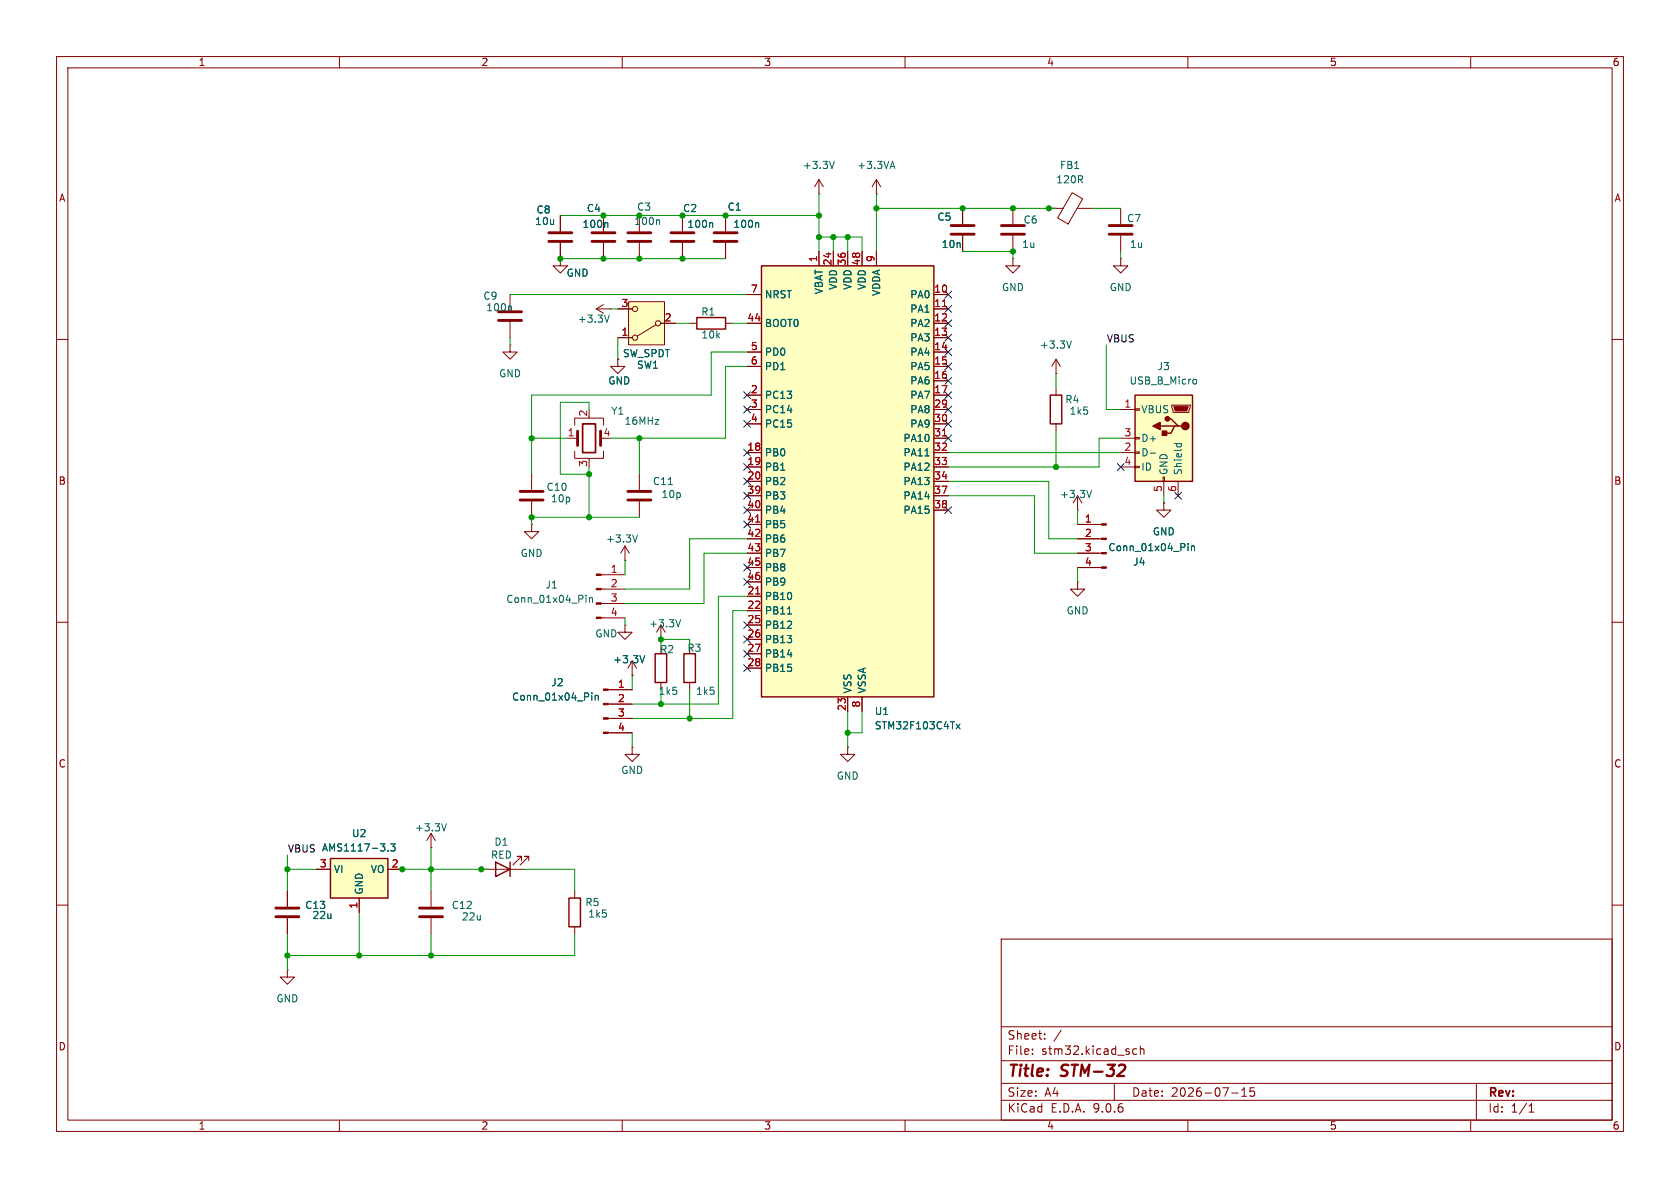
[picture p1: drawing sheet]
<svg xmlns="http://www.w3.org/2000/svg" width="297mm" height="210mm" viewBox="0 0 297 210" stroke-linecap="round" stroke-linejoin="round" font-family="sans-serif">
<g fill="none" stroke="#840000" stroke-width=".18">
<path d="M10 10h277v190h-277zM12 12h273v186h-273zM60 10v2M110 10v2M160 10v2M210 10v2M260 10v2M99.1 38.1v2.8M106.7 38.1v2.8M170.2 36.8v2.8M99.1 45.7v1.3h1.2l-1.2 1.3-1.3-1.3h1.3M99.1 45.7h.1"/>
<path d="M99.1 42.9v2.8M106.7 42.9v2.8M121.9 57.2h1.3M128.3 57.2h1.2M170.2 41.7v2.8M10 60h2M90.2 61v1.2h1.2l-1.2 1.3-1.3-1.3h1.3M90.2 61h.1M100.3 77.5h1.8M101.6 75.2v-1.3h5.1v1.3M101.6 79.8v1.2h5.1v-1.2M109.2 63.5v1.3h1.3l-1.3 1.2-1.3-1.2h1.3"/>
<path d="M109.2 63.5h.1M186.7 68.6v1.3M186.7 74.9v1.3M285 60h2M94 83.8v2.8M94 88.6v2.8M104.1 81v.3M113 83.8v2.8M113 88.6v2.8M10 110h2M111.8 119.4h.1M111.8 116.8l-.8 1.3"/>
<path d="M111.8 116.8l.7 1.3M111.8 116.8v2.6M285 110h2M107.5 121.9h4.3M107.5 124.5h4.3M107.5 127h4.3M107.5 129.5h4.3M111.8 132.1v1.3h1.2l-1.2 1.2-1.3-1.2h1.3M111.8 132.1h.1M116.8 120.7v1.2M85.1 153.7h7.6M92.2 152.1v-.7h-.8h.8l-1.5 1.5"/>
<path d="M93.5 152.1v-.7h-.8h.8l-1.6 1.5M10 160h2M177 166h108v32h-108zM285 160h2M60 198v2M110 198v2M160 198v2M177 194.5h108M177 191.5h108M177 187.5h108M177 181.5h108M182.5 186.3v.1"/>
<path d="M182.5 185.5v.1M184.7 183.6v.1M184.7 182.8v.1M187.6 182.1l-1.3 2M197 191.5v3M201 185.5l-.5-.1-.3 .3v.4l.2 .2h.6M201.6 185.5l.2-.1 .4 .1v.9M201.6 184.9v1.5M210 198v2M217.7 193.2h1.2M219.5 193.8h.9M219.5 192.7l.5-.4v1.5"/>
<path d="M221.7 192.3h-.7v.7l.2-.1h.5l.1 .3-.1 .5-.2 .1-.5-.1M260 198v2M261 191.5v6.5M270.3 196.6h.9M270.3 195.5l.4-.4v1.5"/>
</g>
<path d="M198.6 188.2a.45 .45 0 0 1 .3 .6l-.1 .3-1.3 1.1h1.2" fill="none" stroke="#840000" stroke-width=".4"/>
<path d="M168.1 39.9h4.1M97 41.1h4.1M97 42.7h4.1M104.6 41.1h4.1M104.6 42.7h4.1M168.1 41.4h4.1M102.1 76.2v2.5M106.2 76.2v2.5M91.9 86.9h4.1M91.9 88.4h4.1M111 86.9h4.1M111 88.4h4.1" fill="none" stroke="#840000" stroke-width=".51"/>
<path d="M103 74.9h2.3v5.1h-2.3z" fill="none" stroke="#840000" stroke-width=".3"/>
<path d="M107.3 39.4l.2 .1v.7M118.1 85.7h.8M114 115.9l-.5 1.3M104.6 122.5v.1M104.6 122.9v.9M105.2 122.9v.9M105.2 123l.2-.1 .3 .1 .1 .8" fill="none" stroke="#006464" stroke-width=".18"/>
<path d="M123.2 56.1h5.1v2.1h-5.1zM185.7 69.9h2v5h-2zM115.8 115.6h2.1v5.1h-2.1zM87.6 152.4l2.6 1.3-2.6 1.2zM90.2 152.4v2.5" fill="none" stroke="#840000" stroke-width=".25"/>
<g fill="#840000" stroke="#840000" stroke-width=".18">
<path d="M106.7 121.8h.8v.2h-.8z"/>
<path d="M106.7 124.3h.8v.3h-.8z"/>
<path d="M106.7 126.9h.8v.2h-.8z"/>
<path d="M106.7 129.4h.8v.3h-.8z"/>
</g>
<path d="M134.6 47h30.5v76.2h-30.5z" fill="#ffffc2"/>
<path d="M134.6 47h30.5v76.2h-30.5zM120.9 115.6h2v5.1h-2z" fill="none" stroke="#840000" stroke-width=".25"/>
<g fill="none" stroke="#840000" stroke-width=".18">
<path d="M113 38.1v2.8M144.8 34.3h.1M144.8 31.8v2.5M144.8 31.8l-.8 1.2M144.8 31.8l.7 1.2M179.1 36.8v2.8M185.4 36.8h2.6M189.5 34.1l1.9 1.1-2.6 4.4-1.8-1.1zM190.4 36.8h2.6M198.1 36.8v2.8M113 42.9v2.8M132.1 52.1h2.5"/>
<path d="M132.1 57.2h2.5M144.8 44.5v2.5M147.3 44.5v2.5M149.9 44.5v2.5M152.4 44.5v2.5M154.9 44.5v2.5M165.1 52.1h2.5M165.1 57.2h2.5M165.1 54.6h2.5M165.1 59.7h2.5M179.1 45.7v1.3h1.2l-1.2 1.3-1.3-1.3h1.3M179.1 45.7h.1"/>
<path d="M179.1 41.7v2.8M198.1 45.7v1.3h1.3l-1.3 1.3-1.3-1.3h1.3M198.1 45.7h.1M198.1 41.7v2.8M132.1 62.2h2.5M132.1 64.8h2.5M132.1 69.9h2.5M132.1 72.4h2.5M132.1 74.9h2.5M165.1 62.2h2.5M165.1 64.8h2.5M165.1 69.9h2.5"/>
<path d="M165.1 72.4h2.5M165.1 74.9h2.5M165.1 67.3h2.5M165.1 77.5h2.5M94 92.7v1.3h1.2l-1.2 1.3-1.3-1.3h1.3M94 92.7h.1M110.5 99.1h.1M110.5 96.5l-.8 1.3M110.5 96.5l.8 1.3M110.5 96.5v2.6M132.1 80h2.5M132.1 82.6h2.5"/>
<path d="M132.1 85.1h2.5M132.1 87.6h2.5M132.1 90.2h2.5M132.1 92.7h2.5M132.1 95.3h2.5M132.1 97.8h2.5M165.1 80h2.5M165.1 82.6h2.5M165.1 85.1h2.5M165.1 87.6h2.5M165.1 90.2h2.5M106.3 101.6h4.2"/>
<path d="M106.3 104.1h4.2M106.3 106.7h4.2M106.3 109.2h4.2M110.5 110.5v1.3h1.3l-1.3 1.2-1.3-1.2h1.3M110.5 110.5h.1M116.8 113h.1M116.8 110.5l-.7 1.3M116.8 110.5l.8 1.3M116.8 110.5v2.5M132.1 100.3h2.5M132.1 102.9h2.5M132.1 105.4h2.5"/>
<path d="M132.1 108h2.5M132.1 110.5h2.5M132.1 113h2.5M132.1 115.6h2.5M132.1 118.1h2.5M121.9 120.7v1.2M149.9 123.2v2.5M152.4 123.2v2.5"/>
</g>
<path d="M166.6 54.2h.7M166.6 77.1h.7M133.6 92.3h.7M133.6 105h.7" fill="none" stroke="#a90000" stroke-width=".18"/>
<path d="M116.4 38.8l.2 .2v.7M147.5 28.5l-.4 1.3M112.7 94.6l-.4 1.2M163.5 80.6h.7M103.6 105.2v.1M103.6 105.7v.8M104.2 105.7v.8M104.2 105.8l.2-.1h.3l.1 .8M120.3 109.5l-.4 1.3M139.2 108.5h.7M169 128l.7 .8M169.7 128l-.7 .8" fill="none" stroke="#006464" stroke-width=".18"/>
<path d="M177 39.9h4.1M196.1 39.9h4.1M111 41.1h4.1M111 42.7h4.1M177 41.4h4.1M196.1 41.4h4.1" fill="none" stroke="#840000" stroke-width=".51"/>
<g fill="#840000" stroke="#840000" stroke-width=".18">
<path d="M105.4 101.5h.9v.2h-.9z"/>
<path d="M105.4 104h.9v.3h-.9z"/>
<path d="M105.4 106.6h.9v.2h-.9z"/>
<path d="M105.4 109.1h.9v.2h-.9z"/>
</g>
<path d="M111.1 53.3h6.4v7.7h-6.4z" fill="#ffffc2"/>
<g fill="none" stroke="#840000" stroke-width=".18">
<path d="M120.6 38.1v2.8M128.3 38.1v2.8M154.9 34.3h.1M154.9 31.8l-.7 1.2M154.9 31.8l.8 1.2M154.9 31.8v2.5M90.2 52.1v2.8M90.2 56.9v2.8M105.4 54.6h2.5M105.4 54.6l1.3 .8M106.7 53.8l-1.3 .8M107.9 54.6h.1"/>
<path d="M109.2 59.7h2.6M109.2 54.6h2.6M111.1 53.3h6.4v7.7h-6.4zM116 57.4l-3.4 2M116.8 57.2h2.6M120.6 42.9v2.8M128.3 42.9v2.8M50.8 157.5v2.8M50.8 171.5v1.2h1.3l-1.3 1.3-1.3-1.3h1.3M50.8 171.5h.1M50.8 162.3v2.8"/>
<circle cx="112.3" cy="59.7" r=".46"/>
<circle cx="112.3" cy="54.6" r=".46"/>
<circle cx="116.3" cy="57.2" r=".46"/>
</g>
<path d="M125.8 39.4l.2 .1v.7M133.9 39.4l.2 .1v.7M157.5 29.4h.6M157.8 28.5l.4 1.3M90.3 54.1l.1 .2v.6M107.7 55.7l-.4 1.3" fill="none" stroke="#006464" stroke-width=".18"/>
<path d="M88.1 55.1h4.1M88.1 56.6h4.1M118.6 41.1h4.1M118.6 42.7h4.1M126.2 41.1h4.1M126.2 42.7h4.1M48.8 160.5h4M48.8 162.1h4" fill="none" stroke="#840000" stroke-width=".51"/>
<path d="M58.4 151.8h10.2v7h-10.2z" fill="#ffffc2"/>
<path d="M58.4 151.8h10.2v7h-10.2zM100.6 158.8h2v5h-2z" fill="none" stroke="#840000" stroke-width=".25"/>
<g fill="none" stroke="#840000" stroke-width=".18">
<path d="M149.9 132.1v1.3h1.2l-1.2 1.2-1.3-1.2h1.3M149.9 132.1h.1M55.9 153.7h2.5M63.5 158.8v2.5M68.6 153.7h2.5M76.2 149.9h.1M76.2 147.3l-.8 1.3M76.2 147.3l.8 1.3M76.2 147.3v2.6M76.2 157.5v2.8M101.6 157.5v1.3M76.2 162.3v2.8"/>
<path d="M101.6 163.8v1.3"/>
</g>
<path d="M68.6 150.3v.1M69.1 149.2h.7l-.4 .5 .4 .1v.5l-.2 .1-.5-.1M78.9 145.6l-.4 1.3" fill="none" stroke="#006464" stroke-width=".18"/>
<path d="M74.2 160.5h4M74.2 162.1h4" fill="none" stroke="#840000" stroke-width=".51"/>
<path d="M200.7 69.9h10.1v15.2h-10.1z" fill="#ffffc2"/>
<path d="M200.7 69.9h10.1v15.2h-10.1zM205.1 75.3h2.5M206.4 74h.6l1.3 1.3h.6M208.3 75.3h-.7l-.6 1.3h-1.3" fill="none" stroke="#840000" stroke-width=".25"/>
<g fill="none" stroke="#840000" stroke-width=".18">
<path d="M99.1 38.1v2.8M106.7 38.1v2.8M120.6 38.1v2.8M128.3 38.1v2.8M170.2 36.8v2.8M99.1 45.7h.1M99.1 42.9v2.8M106.7 42.9v2.8M109.2 59.7h2.6M109.2 54.6h2.6M116.8 57.2h2.6M120.6 42.9v2.8"/>
<path d="M128.3 42.9v2.8M132.1 57.2h2.5M132.1 52.1h2.5M144.8 44.5v2.5M147.3 44.5v2.5M149.9 44.5v2.5M152.4 44.5v2.5M154.9 44.5v2.5M165.1 57.2h2.5M165.1 59.7h2.5M165.1 54.6h2.5M165.1 52.1h2.5"/>
<path d="M170.2 41.7v2.8M109.2 63.5h.1M132.1 72.4h2.5M132.1 62.2h2.5M132.1 64.8h2.5M132.1 69.9h2.5M132.1 74.9h2.5M165.1 72.4h2.5M165.1 77.5h2.5M165.1 62.2h2.5M165.1 64.8h2.5M165.1 69.9h2.5"/>
<path d="M165.1 74.9h2.5M165.1 67.3h2.5M186.7 66h.1M186.7 63.5l-.8 1.3M186.7 63.5l.8 1.3M186.7 63.5v2.5M198.1 72.4h2.6M198.1 77.5h2.6M200.7 72.3h.7v.2h-.7zM200.7 77.3h.7v.3h-.7zM200.7 79.9h.7v.2h-.7zM207.1 71.6h3.3v.3l-.2 1h-2.8z"/>
<path d="M132.1 80h2.5M132.1 82.6h2.5M132.1 92.7h2.5M132.1 95.3h2.5M132.1 97.8h2.5M132.1 85.1h2.5M132.1 87.6h2.5M132.1 90.2h2.5M165.1 80h2.5M165.1 82.6h2.5M165.1 85.1h2.5M165.1 87.6h2.5"/>
<path d="M165.1 90.2h2.5M190.5 90.2h.1M190.5 87.6l-.8 1.3M190.5 87.6l.8 1.3M190.5 87.6v2.6M190.5 92.7h4.2M190.5 95.3h4.2M190.5 97.8h4.2M198.1 80h2.6M198.1 82.6h2.6M200.7 82.4h.7v.3h-.7zM205.6 84.3h.3v.8h-.3z"/>
<path d="M205.7 88.9v1.3h1.3l-1.3 1.2-1.2-1.2h1.2M205.7 88.9h.1M205.7 85.1v2.5M208.3 85.1v2.5M111.8 119.4h.1M132.1 100.3h2.5M132.1 102.9h2.5M132.1 105.4h2.5M132.1 108h2.5M132.1 110.5h2.5M132.1 113h2.5M132.1 115.6h2.5"/>
<path d="M132.1 118.1h2.5M190.5 102.9v1.2h1.3l-1.3 1.3-1.3-1.3h1.3M190.5 102.9h.1M190.5 100.3h4.2M107.9 121.9h3.9M107.9 124.5h3.9M107.9 127h3.9M107.9 129.5h3.9M149.9 123.2v2.5M152.4 123.2v2.5M50.8 157.5v2.8M55.9 153.7h2.5"/>
<path d="M63.5 158.8v2.5M68.6 153.7h2.5M50.8 162.3v2.8"/>
</g>
<g fill="#840000" stroke="#840000" stroke-width=".18">
<path d="M207.5 71.9h2.6l-.3 .7h-2z"/>
<path d="M194.7 92.6h.9v.2h-.9z"/>
<path d="M194.7 95.1h.9v.3h-.9z"/>
<path d="M194.7 97.7h.9v.2h-.9z"/>
<path d="M194.7 100.2h.9v.3h-.9z"/>
</g>
<g fill="#840000" stroke="#840000" stroke-width=".25">
<path d="M205.5 76.2h.7v.8h-.7z"/>
<path d="M203.8 75.3l1.3-.6v1.2z"/>
<circle cx="209.5" cy="75.3" r=".63"/>
<circle cx="206.4" cy="74" r=".38"/>
</g>
<g fill="none" stroke="#006464" stroke-width=".18">
<path d="M107.3 39.4l.2 .1v.7M125.8 39.4l.2 .1v.7M133.9 39.4l.2 .1v.7M189.4 60.3l-.4 1.2M207.6 78.4h1.3M208.1 78.4l-.1 .4M208.8 78.4l.1 .4M211.1 67l.3 .1 .1 .2v.5l-.4 .1M163.5 80.6h.7M193 86.7l-.5 1.3M203.3 80.1h1M210 96.1v.1"/>
<path d="M210 96.5v.9M210.6 96.5v.9M210.6 96.6l.2-.1 .3 .1 .1 .8M114 115.9l-.5 1.3M139.2 108.5h.7M104.6 122.5v.1M104.6 122.9v.9M105.2 122.9v.9M105.2 123l.2-.1 .3 .1 .1 .8M169 128l.7 .8M169.7 128l-.7 .8M68.6 150.3v.1"/>
<path d="M69.1 149.2h.7l-.4 .5 .4 .1v.5l-.2 .1-.5-.1"/>
</g>
<g fill="none" stroke="#009600" stroke-width=".18">
<path d="M99.1 38.1h45.7M144.8 34.3v10.2M154.9 34.3v10.2M154.9 36.8h31.8M193 36.8h5.1M90.2 52.1h41.9M90.2 59.7v1.3M99.1 45.7h29.2M107.9 54.6h1.3M109.2 59.7v3.8M119.4 57.2h2.5M129.5 57.2h2.6"/>
<path d="M144.8 41.9h7.6v2.6M147.3 41.9v2.6M149.9 41.9v2.6M170.2 44.5h8.9v1.2M198.1 44.5v1.2M94 77.5h6.3M104.1 72.4v-1.3h-5v12.7h5M113 77.5v6.3M132.1 62.2h-6.4v7.7h-31.7v13.9M132.1 64.8h-3.8v12.7h-20.4M186.7 66v2.6M186.7 76.2v6.4"/>
<path d="M195.6 61v11.4h2.5M198.1 77.5h-3.8v5.1h-26.7M104.1 82.6v8.8M110.5 99.1v2.5M113 91.4h-19v1.3M132.1 95.3h-10.2v8.8h-11.4M132.1 97.8h-7.6v8.9h-14M167.6 87.6h15.3v10.2h7.6M167.6 85.1h17.8v10.2h5.1M167.6 80h30.5M190.5 90.2v2.5M205.7 87.6v1.3"/>
<path d="M110.5 109.2v1.3M111.8 119.4v2.5M116.8 114.3v-1.3h5.1v1.3M132.1 108h-2.6v19h-17.7M132.1 105.4h-5.1v19.1h-15.2M190.5 100.3v2.6M111.8 129.5v2.6M116.8 121.9v2.6M121.9 121.9v5.1M149.9 125.7v6.4M152.4 125.7v3.8h-2.5M50.8 151.1v6.4"/>
<path d="M50.8 153.7h5.1M69.8 153.7h16.6M76.2 149.9v7.6M92.7 153.7h8.9v3.8M50.8 165.1v6.4M63.5 161.3v7.6M76.2 165.1v3.8M101.6 165.1v3.8h-50.8"/>
</g>
<g fill="none" stroke="#000084" stroke-width=".18">
<path d="M167 54l1.2 1.2M167 59.1l1.2 1.2M167 51.5l1.2 1.2M167 56.5l1.2 1.3M168.2 54l-1.2 1.2M168.2 56.5l-1.2 1.3M168.2 59.1l-1.2 1.2M168.2 51.5l-1.2 1.2M131.5 69.2l1.2 1.3M131.5 74.3l1.2 1.2M131.5 79.4l1.2 1.2M131.5 71.8l1.2 1.2"/>
<path d="M132.7 69.2l-1.2 1.3M132.7 74.3l-1.2 1.2M132.7 79.4l-1.2 1.2M132.7 71.8l-1.2 1.2M167 76.9l1.2 1.2M167 69.2l1.2 1.3M167 74.3l1.2 1.2M167 66.7l1.2 1.2M167 71.8l1.2 1.2M167 61.6l1.2 1.2M167 64.2l1.2 1.2M168.2 76.9l-1.2 1.2"/>
<path d="M168.2 69.2l-1.2 1.3M168.2 74.3l-1.2 1.2M168.2 66.7l-1.2 1.2M168.2 71.8l-1.2 1.2M168.2 61.6l-1.2 1.2M168.2 64.2l-1.2 1.2M131.5 89.6l1.2 1.2M131.5 84.5l1.2 1.2M131.5 87l1.2 1.2M131.5 92.1l1.2 1.2M131.5 99.7l1.2 1.2M131.5 81.9l1.2 1.3"/>
<path d="M132.7 89.6l-1.2 1.2M132.7 84.5l-1.2 1.2M132.7 87l-1.2 1.2M132.7 92.1l-1.2 1.2M132.7 99.7l-1.2 1.2M132.7 81.9l-1.2 1.3M167 89.6l1.2 1.2M168.2 89.6l-1.2 1.2M197.5 81.9l1.2 1.3M198.7 81.9l-1.2 1.3M207.7 87l1.2 1.2M208.9 87l-1.2 1.2"/>
<path d="M131.5 102.3l1.2 1.2M131.5 115l1.2 1.2M131.5 112.4l1.2 1.2M131.5 109.9l1.2 1.2M131.5 117.5l1.2 1.2M132.7 112.4l-1.2 1.2M132.7 109.9l-1.2 1.2M132.7 102.3l-1.2 1.2M132.7 115l-1.2 1.2M132.7 117.5l-1.2 1.2"/>
</g>
<path d="M166.6 54.2h.7M166.6 77.1h.7M133.6 92.3h.7M133.6 105h.7" fill="none" stroke="#a90000" stroke-width=".18"/>
<g fill="#009600" stroke="#009600" stroke-width=".18">
<circle cx="116.8" cy="113" r=".46"/>
<circle cx="104.1" cy="83.8" r=".46"/>
<circle cx="104.1" cy="91.4" r=".46"/>
<circle cx="120.6" cy="45.7" r=".46"/>
<circle cx="128.3" cy="38.1" r=".46"/>
<circle cx="120.6" cy="38.1" r=".46"/>
<circle cx="106.7" cy="45.7" r=".46"/>
<circle cx="106.7" cy="38.1" r=".46"/>
<circle cx="99.1" cy="45.7" r=".46"/>
<circle cx="144.8" cy="38.1" r=".46"/>
<circle cx="144.8" cy="41.9" r=".46"/>
<circle cx="113" cy="45.7" r=".46"/>
<circle cx="113" cy="38.1" r=".46"/>
<circle cx="154.9" cy="36.8" r=".46"/>
<circle cx="170.2" cy="36.8" r=".46"/>
<circle cx="179.1" cy="36.8" r=".46"/>
<circle cx="179.1" cy="44.5" r=".46"/>
<circle cx="185.4" cy="36.8" r=".46"/>
<circle cx="147.3" cy="41.9" r=".46"/>
<circle cx="149.9" cy="41.9" r=".46"/>
<circle cx="113" cy="77.5" r=".46"/>
<circle cx="94" cy="91.4" r=".46"/>
<circle cx="94" cy="77.5" r=".46"/>
<circle cx="76.2" cy="168.9" r=".46"/>
<circle cx="63.5" cy="168.9" r=".46"/>
<circle cx="50.8" cy="168.9" r=".46"/>
<circle cx="50.8" cy="153.7" r=".46"/>
<circle cx="71.1" cy="153.7" r=".46"/>
<circle cx="76.2" cy="153.7" r=".46"/>
<circle cx="85.1" cy="153.7" r=".46"/>
<circle cx="186.7" cy="82.6" r=".46"/>
<circle cx="121.9" cy="127" r=".46"/>
<circle cx="149.9" cy="129.5" r=".46"/>
<circle cx="116.8" cy="124.5" r=".46"/>
</g>
<g font-size="2.8" fill="#840000">
<text x="178" y="190.9">Title:</text>
<text x="187.7" y="190.9">STM-32</text>
</g>
<g font-size="2.1" fill="#840000">
<text x="178" y="184">Sheet:</text>
<text x="178" y="186.7">File:</text>
<text x="184.1" y="186.7">stm32.kicad_sch</text>
<text x="178" y="196.9">KiCad</text>
<text x="178" y="194.1">Size:</text>
<text x="184.7" y="194.1">A4</text>
<text x="185.7" y="196.9">E.D.A.</text>
<text x="193.3" y="196.9">9.0.6</text>
<text x="200" y="194.1">Date:</text>
<text x="207" y="194.1">2026-07-15</text>
<text x="263" y="194.3">Rev:</text>
<text x="263" y="196.9">Id:</text>
<text x="267.1" y="196.9">1/1</text>
</g>
<g font-size="1.8" fill="#840000">
<text x="35" y="11.9">1</text>
<text x="85" y="11.9">2</text>
<text x="135" y="11.9">3</text>
<text x="185" y="11.9">4</text>
<text x="235" y="11.9">5</text>
<text x="285" y="11.9">6</text>
<text x="10.3" y="35.9">A</text>
<text x="285.3" y="35.9">A</text>
<text x="10.3" y="85.9">B</text>
<text x="285.3" y="85.9">B</text>
<text x="10.3" y="135.9">C</text>
<text x="285.3" y="135.9">C</text>
<text x="10.3" y="185.9">D</text>
<text x="285.3" y="185.9">D</text>
<text x="35" y="199.9">1</text>
<text x="85" y="199.9">2</text>
<text x="135" y="199.9">3</text>
<text x="185" y="199.9">4</text>
<text x="235" y="199.9">5</text>
<text x="285" y="199.9">6</text>
</g>
<g font-size="1.8" fill="#006464">
<text x="141.8" y="30.1">+3.3V</text>
<text x="151.5" y="30.1">+3.3VA</text>
<text x="186.6" y="32.6">120R</text>
<text x="187.3" y="30.1">FB1</text>
<text x="94.5" y="40">10u</text>
<text x="94.8" y="37.9">C8</text>
<text x="102.9" y="40.5">100n</text>
<text x="103.6" y="37.7">C4</text>
<text x="112" y="40">100n</text>
<text x="112.5" y="37.4">C3</text>
<text x="120.7" y="37.7">C2</text>
<text x="121.4" y="40.5">100n</text>
<text x="128.5" y="37.4">C1</text>
<text x="129.5" y="40.5">100n</text>
<text x="165.6" y="39.2">C5</text>
<text x="180.9" y="39.7">C6</text>
<text x="199.1" y="39.5">C7</text>
<text x="166.4" y="44">10n</text>
<text x="180.6" y="44">1u</text>
<text x="199.7" y="44">1u</text>
<text x="85.4" y="53.2">C9</text>
<text x="100.1" y="49.1">GND</text>
<text x="135.1" y="52.9">NRST</text>
<text x="145.6" y="52.1" transform="rotate(-90 145.6 52.1)">VBAT</text>
<text x="148.2" y="51.3" transform="rotate(-90 148.2 51.3)">VDD</text>
<text x="150.7" y="51.3" transform="rotate(-90 150.7 51.3)">VDD</text>
<text x="153.3" y="51.3" transform="rotate(-90 153.3 51.3)">VDD</text>
<text x="155.8" y="52.4" transform="rotate(-90 155.8 52.4)">VDDA</text>
<text x="160.8" y="52.9">PA0</text>
<text x="177" y="51.7">GND</text>
<text x="196.1" y="51.7">GND</text>
<text x="85.9" y="55.2">100n</text>
<text x="102.1" y="57.3">+3.3V</text>
<text x="123.9" y="56">R1</text>
<text x="135.1" y="58">BOOT0</text>
<text x="160.8" y="55.5">PA1</text>
<text x="160.8" y="58">PA2</text>
<text x="110" y="63.3">SW_SPDT</text>
<text x="112.5" y="65.4">SW1</text>
<text x="123.9" y="60">10k</text>
<text x="135.1" y="63.1">PD0</text>
<text x="135.1" y="65.6">PD1</text>
<text x="160.8" y="60.6">PA3</text>
<text x="160.8" y="63.1">PA4</text>
<text x="160.8" y="65.6">PA5</text>
<text x="183.7" y="61.8">+3.3V</text>
<text x="204.5" y="65.6">J3</text>
<text x="88.1" y="66.9">GND</text>
<text x="107.4" y="68.2">GND</text>
<text x="135.1" y="70.7">PC13</text>
<text x="160.8" y="68.2">PA6</text>
<text x="160.8" y="70.7">PA7</text>
<text x="188.2" y="71.5">R4</text>
<text x="199.6" y="68.2">USB_B_Micro</text>
<text x="108" y="73.5">Y1</text>
<text x="110.3" y="75.3">16MHz</text>
<text x="135.1" y="73.3">PC14</text>
<text x="135.1" y="75.8">PC15</text>
<text x="160.8" y="73.3">PA8</text>
<text x="160.8" y="75.8">PA9</text>
<text x="189" y="73.5">1k5</text>
<text x="201.7" y="73.3">VBUS</text>
<text x="135.1" y="80.9">PB0</text>
<text x="135.1" y="83.4">PB1</text>
<text x="159.6" y="78.3">PA10</text>
<text x="159.6" y="80.9">PA11</text>
<text x="159.6" y="83.4">PA12</text>
<text x="201.7" y="78.3">D+</text>
<text x="201.7" y="80.9">D-</text>
<text x="201.7" y="83.4">ID</text>
<text x="96.5" y="87">C10</text>
<text x="97.3" y="89">10p</text>
<text x="115.3" y="86">C11</text>
<text x="116.8" y="88.2">10p</text>
<text x="135.1" y="86">PB2</text>
<text x="135.1" y="88.5">PB3</text>
<text x="159.6" y="86">PA13</text>
<text x="159.6" y="88.5">PA14</text>
<text x="187.3" y="88.2">+3.3V</text>
<text x="206.6" y="84.1" transform="rotate(-90 206.6 84.1)">GND</text>
<text x="209.1" y="84.1" transform="rotate(-90 209.1 84.1)">Shield</text>
<text x="135.1" y="91">PB4</text>
<text x="135.1" y="93.6">PB5</text>
<text x="159.6" y="91">PA15</text>
<text x="203.7" y="94.8">GND</text>
<text x="91.9" y="98.7">GND</text>
<text x="107" y="96.1">+3.3V</text>
<text x="135.1" y="96.1">PB6</text>
<text x="135.1" y="98.7">PB7</text>
<text x="135.1" y="101.2">PB8</text>
<text x="195.8" y="97.6">Conn_01x04_Pin</text>
<text x="200.2" y="100.2">J4</text>
<text x="89.4" y="106.8">Conn_01x04_Pin</text>
<text x="96.3" y="104.2">J1</text>
<text x="135.1" y="103.7">PB9</text>
<text x="135.1" y="106.3">PB10</text>
<text x="105.2" y="112.9">GND</text>
<text x="114.7" y="111.1">+3.3V</text>
<text x="135.1" y="108.8">PB11</text>
<text x="135.1" y="111.4">PB12</text>
<text x="135.1" y="113.9">PB13</text>
<text x="188.5" y="108.8">GND</text>
<text x="108.3" y="117.4">+3.3V</text>
<text x="116.6" y="115.7">R2</text>
<text x="121.4" y="115.4">R3</text>
<text x="135.1" y="116.4">PB14</text>
<text x="135.1" y="119">PB15</text>
<text x="90.4" y="124.1">Conn_01x04_Pin</text>
<text x="97.4" y="121.5">J2</text>
<text x="116.3" y="123">1k5</text>
<text x="122.9" y="123">1k5</text>
<text x="150.7" y="122.7" transform="rotate(-90 150.7 122.7)">VSS</text>
<text x="153.3" y="122.7" transform="rotate(-90 153.3 122.7)">VSSA</text>
<text x="154.6" y="126.6">U1</text>
<text x="154.6" y="129.1">STM32F103C4Tx</text>
<text x="109.7" y="137">GND</text>
<text x="147.8" y="138">GND</text>
<text x="62.1" y="148.2">U2</text>
<text x="73.3" y="147.2">+3.3V</text>
<text x="87.3" y="149.7">D1</text>
<text x="56.8" y="150.7">AMS1117-3.3</text>
<text x="58.9" y="154.5">VI</text>
<text x="65.4" y="154.5">VO</text>
<text x="86.7" y="152">RED</text>
<text x="53.9" y="160.9">C13</text>
<text x="64.4" y="158.2" transform="rotate(-90 64.4 158.2)">GND</text>
<text x="79.8" y="160.9">C12</text>
<text x="103.4" y="160.4">R5</text>
<text x="55.1" y="162.7">22u</text>
<text x="81.5" y="162.9">22u</text>
<text x="103.9" y="162.4">1k5</text>
<text x="48.8" y="177.4">GND</text>
</g>
<g font-size="1.8" fill="#a90000">
<text x="144.5" y="46.4" transform="rotate(-90 144.5 46.4)">1</text>
<text x="147.1" y="47" transform="rotate(-90 147.1 47)">24</text>
<text x="149.6" y="47" transform="rotate(-90 149.6 47)">36</text>
<text x="152.1" y="47" transform="rotate(-90 152.1 47)">48</text>
<text x="154.7" y="46.4" transform="rotate(-90 154.7 46.4)">9</text>
<text x="132.6" y="51.8">7</text>
<text x="165.1" y="51.8">10</text>
<text x="109.8" y="59.4">1</text>
<text x="109.8" y="54.4">3</text>
<text x="117.4" y="56.9">2</text>
<text x="132" y="56.9">44</text>
<text x="165.1" y="54.4">11</text>
<text x="165.1" y="56.9">12</text>
<text x="165.1" y="59.4">13</text>
<text x="132.6" y="62">5</text>
<text x="132.6" y="64.5">6</text>
<text x="165.1" y="62">14</text>
<text x="165.1" y="64.5">15</text>
<text x="132.6" y="69.6">2</text>
<text x="165.1" y="67.1">16</text>
<text x="165.1" y="69.6">17</text>
<text x="100.3" y="77.2">1</text>
<text x="103.9" y="73.7" transform="rotate(-90 103.9 73.7)">2</text>
<text x="106.6" y="77.2">4</text>
<text x="132.6" y="72.1">3</text>
<text x="132.6" y="74.7">4</text>
<text x="165.1" y="72.1">29</text>
<text x="165.1" y="74.7">30</text>
<text x="165.1" y="77.2">31</text>
<text x="198.7" y="72.1">1</text>
<text x="198.7" y="77.2">3</text>
<text x="103.9" y="82.6" transform="rotate(-90 103.9 82.6)">3</text>
<text x="132" y="79.8">18</text>
<text x="132" y="82.3">19</text>
<text x="165.1" y="79.8">32</text>
<text x="165.1" y="82.3">33</text>
<text x="198.7" y="79.8">2</text>
<text x="198.7" y="82.3">4</text>
<text x="132" y="84.8">20</text>
<text x="132" y="87.4">39</text>
<text x="132" y="89.9">40</text>
<text x="165.1" y="84.8">34</text>
<text x="165.1" y="87.4">37</text>
<text x="165.1" y="89.9">38</text>
<text x="205.5" y="87.1" transform="rotate(-90 205.5 87.1)">5</text>
<text x="208" y="87.1" transform="rotate(-90 208 87.1)">6</text>
<text x="132" y="92.5">41</text>
<text x="132" y="95">42</text>
<text x="191.7" y="92.5">1</text>
<text x="191.7" y="95">2</text>
<text x="107.9" y="101.3">1</text>
<text x="132" y="97.5">43</text>
<text x="132" y="100.1">45</text>
<text x="191.7" y="97.5">3</text>
<text x="191.7" y="100.1">4</text>
<text x="107.9" y="103.9">2</text>
<text x="107.9" y="106.4">3</text>
<text x="132" y="102.6">46</text>
<text x="132" y="105.2">21</text>
<text x="132" y="107.7">22</text>
<text x="107.9" y="109">4</text>
<text x="132" y="110.2">25</text>
<text x="132" y="112.8">26</text>
<text x="132" y="115.3">27</text>
<text x="132" y="117.9">28</text>
<text x="109.1" y="121.7">1</text>
<text x="109.1" y="124.2">2</text>
<text x="149.6" y="125.8" transform="rotate(-90 149.6 125.8)">23</text>
<text x="152.1" y="125.2" transform="rotate(-90 152.1 125.2)">8</text>
<text x="109.1" y="126.7">3</text>
<text x="109.1" y="129.3">4</text>
<text x="56.4" y="153.4">3</text>
<text x="69.1" y="153.4">2</text>
<text x="63.2" y="160.7" transform="rotate(-90 63.2 160.7)">1</text>
</g>
<g font-size="1.8" fill="#0f0f0f">
<text x="195.6" y="60.6">VBUS</text>
<text x="50.8" y="150.8">VBUS AMS1117-3.3</text>
</g>
</svg>
